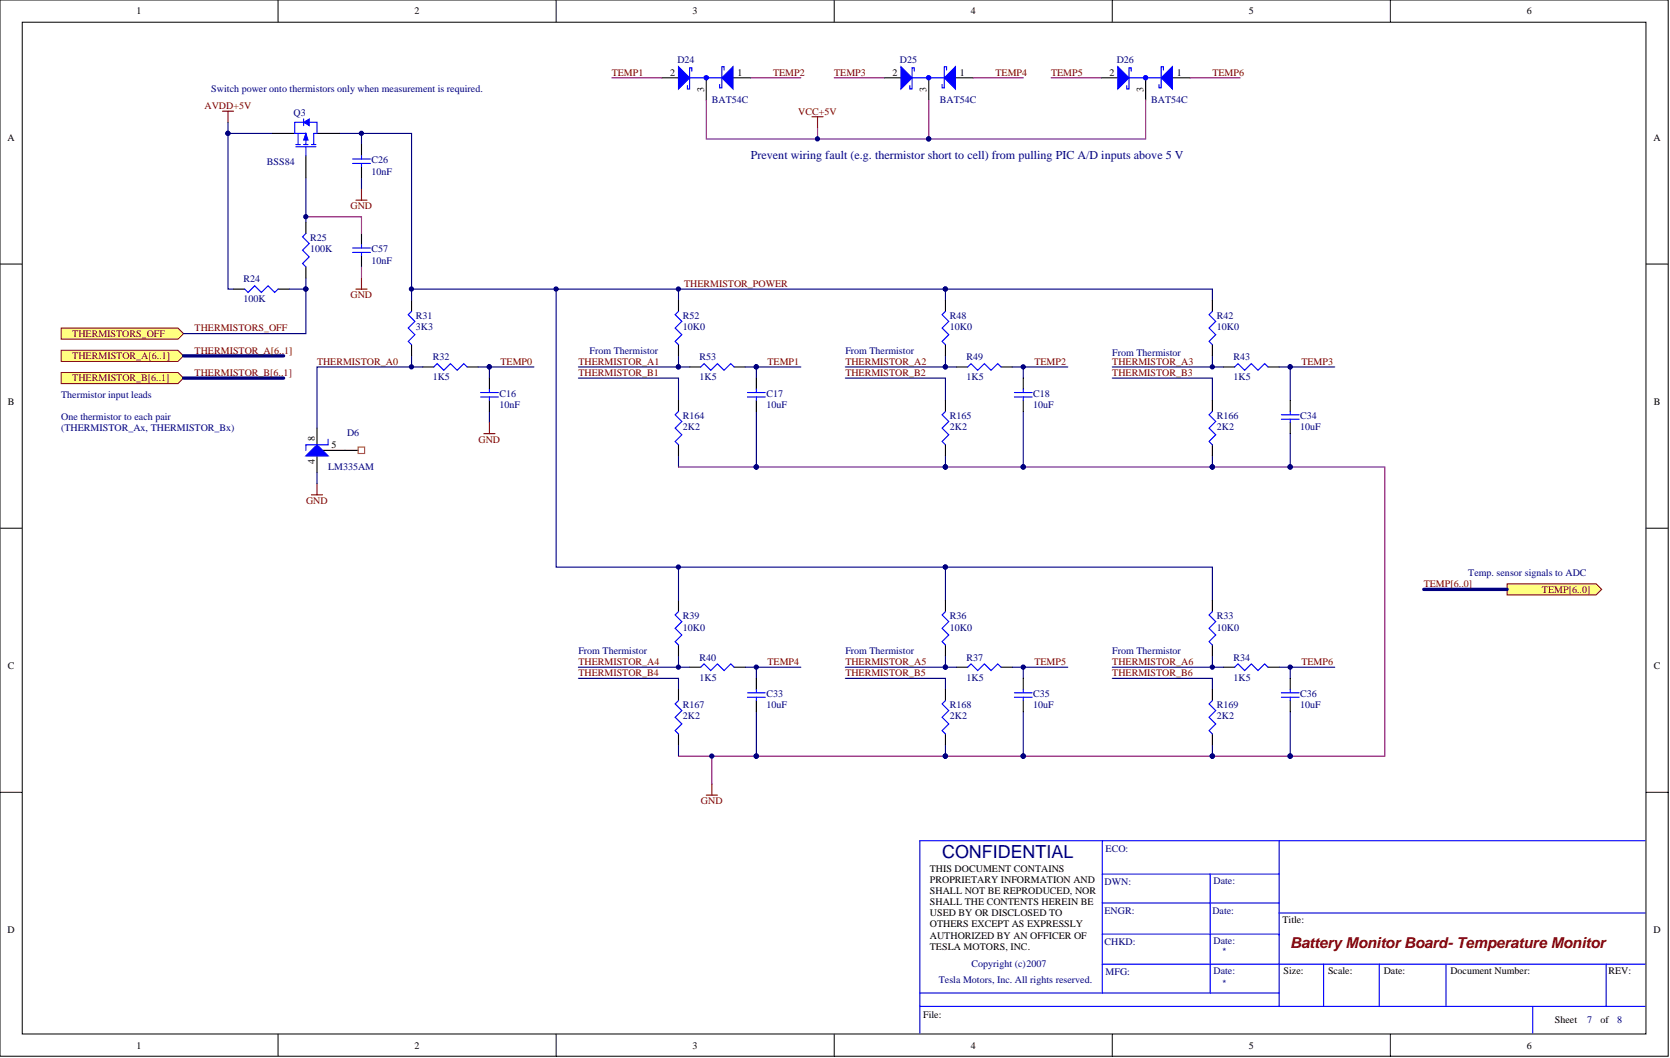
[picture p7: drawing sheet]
<svg xmlns="http://www.w3.org/2000/svg" width="381mm" height="241mm" viewBox="0 0 381 241" stroke-linecap="round" stroke-linejoin="round" font-family="sans-serif">
<g fill="#fff" stroke="#000" stroke-width=".23">
<path d="M0 0h380.6v240.9h-380.6z"/>
<path d="M5.1 5.1h370.4v230.7h-370.4z"/>
</g>
<g fill="none" stroke="#000" stroke-width=".23">
<path d="M63.4 0v5.1M126.9 0v5.1M190.3 0v5.1M253.8 0v5.1M317.2 0v5.1M0 60.2h5.1M375.6 60.2h5M0 120.5h5.1M375.6 120.5h5M0 180.7h5.1M375.6 180.7h5M63.4 235.9v5"/>
<path d="M126.9 235.9v5M190.3 235.9v5M253.8 235.9v5M317.2 235.9v5"/>
</g>
<g fill="none" stroke="#00f" stroke-width=".25">
<path d="M251.5 199.4h40.3M251.5 191.7h-41.6v43.9M276.1 199.4v27.1M291.8 191.7v37.8M375.3 191.7h-123.8v34.8M251.5 213h40.3v.3M251.5 205.9h40.3M251.5 219.9h123.8M291.8 208.2h83.5M302 219.9v9.6M314.7 219.9v9.6M329.9 219.9v9.6"/>
<path d="M366.4 219.9v9.6M209.9 229.5h165.4M209.9 226.5h81.9M349.7 229.5v6.1"/>
</g>
<g fill="none" stroke="#000080" stroke-width=".25">
<path d="M132 86.2h22.8v5.1M154.8 81.2v2.5h-22.8M192.9 86.2h22.8v5.1M215.7 81.2v2.5h-22.8M215.7 83.7h2.5M230.9 83.7h12.7M253.8 83.7h25.3M253.8 86.2h22.8v5.1M154.8 104v2.5M215.7 104v2.5M276.6 104v2.5M132 154.7h22.8v2.5"/>
<path d="M170 152.2h12.7M154.8 169.9v2.6"/>
</g>
<g fill="#000080" stroke="#000080" stroke-width=".23">
<circle cx="154.8" cy="83.7" r=".48"/>
<circle cx="215.7" cy="83.7" r=".48"/>
<circle cx="215.7" cy="106.5" r=".48"/>
<circle cx="276.6" cy="106.5" r=".48"/>
</g>
<path d="M343.8 133.2h20.3l1.3 1.2-1.3 1.3h-20.3z" fill-rule="evenodd" fill="#ffff80" stroke="#800000" stroke-width=".23"/>
<path d="M324.8 134.4h19" fill="none" stroke="#000080" stroke-width=".76"/>
<g fill="#ffff80" stroke="#800000" stroke-width=".23">
<path d="M14 79.9h26.6l1.3 1.3-1.3 1.2h-26.6z" fill-rule="evenodd"/>
<path d="M14 85h26.6l1.3 1.2-1.3 1.3h-26.6z" fill-rule="evenodd"/>
</g>
<path d="M41.9 81.2h22.8M41.9 86.2h22.8" fill="none" stroke="#000080" stroke-width=".76"/>
<g fill="none" stroke="#000080" stroke-width=".25">
<path d="M52 27.9v2.5h10.2M52 30.4v35.5h1.3M77.4 30.4h16.5v10.2M154.8 65.9v2.6M111.7 93.8v2.6M121.8 83.7h-10.1v2.5M154.8 83.7h2.5M172.6 93.8v12.7M182.7 83.7h-10.1v2.5M233.5 83.7v2.5M233.5 93.8v12.7M291.8 83.7h2.6v7.6"/>
<path d="M294.4 98.9v7.6M294.4 83.7h10.1M172.6 152.2v2.5M172.6 162.3v10.2"/>
</g>
<g fill="#000080" stroke="#000080" stroke-width=".23">
<circle cx="172.5" cy="152.2" r=".48"/>
<circle cx="294.3" cy="83.7" r=".48"/>
<circle cx="233.4" cy="83.7" r=".48"/>
<circle cx="172.5" cy="83.7" r=".48"/>
<circle cx="111.6" cy="83.7" r=".48"/>
<circle cx="172.5" cy="172.4" r=".48"/>
<circle cx="294.3" cy="106.5" r=".48"/>
<circle cx="233.4" cy="106.5" r=".48"/>
<circle cx="172.5" cy="106.5" r=".48"/>
<circle cx="52" cy="30.4" r=".48"/>
<circle cx="154.8" cy="65.9" r=".48"/>
<circle cx="154.8" cy="83.7" r=".48"/>
</g>
<path d="M14 74.8h26.6l1.3 1.3-1.3 1.3h-26.6z" fill-rule="evenodd" fill="#ffff80" stroke="#800000" stroke-width=".23"/>
<g fill="none" stroke="#000080" stroke-width=".25">
<path d="M82.5 30.4v2.6M69.8 40.6v10.1M82.5 40.6v2.5M93.9 40.6v27.9M66 65.9h3.8v10.2h-27.9M69.8 63.4v2.5M93.9 65.9h121.8v2.6M126.9 65.9v63.4h88.8M215.7 65.9h60.9v2.6M93.9 81.2v2.5M109.1 83.7h2.6M170 83.7h2.6"/>
<path d="M276.6 81.2v2.5M154.8 129.3v7.7M215.7 137v-7.7h60.9v7.7M132 152.2h25.3M154.8 149.6v2.6M192.9 154.7h22.8v2.5M215.7 149.6v2.6h-22.8M215.7 152.2h2.5M230.9 152.2h12.7M233.5 152.2v2.5M253.8 152.2h25.3M253.8 154.7h22.8v2.5"/>
<path d="M276.6 149.6v2.6M291.8 152.2h12.7M294.4 152.2v2.5M215.7 169.9v2.6M233.5 162.3v10.2M276.6 169.9v2.6M294.4 162.3v10.2"/>
</g>
<g fill="#000080" stroke="#000080" stroke-width=".23">
<circle cx="82.4" cy="30.4" r=".48"/>
<circle cx="276.6" cy="83.7" r=".48"/>
<circle cx="215.7" cy="152.2" r=".48"/>
<circle cx="215.7" cy="172.4" r=".48"/>
<circle cx="233.4" cy="152.2" r=".48"/>
<circle cx="233.4" cy="172.4" r=".48"/>
<circle cx="276.6" cy="172.4" r=".48"/>
<circle cx="294.3" cy="152.2" r=".48"/>
<circle cx="294.3" cy="172.4" r=".48"/>
<circle cx="215.7" cy="129.3" r=".48"/>
<circle cx="111.6" cy="83.7" r=".48"/>
<circle cx="154.8" cy="152.2" r=".48"/>
<circle cx="215.7" cy="65.9" r=".48"/>
<circle cx="93.9" cy="65.9" r=".48"/>
<circle cx="172.5" cy="83.7" r=".48"/>
<circle cx="93.9" cy="83.7" r=".48"/>
<circle cx="276.6" cy="152.2" r=".48"/>
<circle cx="126.9" cy="65.9" r=".48"/>
<circle cx="154.8" cy="129.3" r=".48"/>
<circle cx="69.8" cy="65.9" r=".48"/>
</g>
<path d="M50.8 25.4h2.5M52 25.4v2.5M81.2 45.6h2.5M82.5 43.1v2.5M110.4 98.9h2.5M111.7 96.4v2.5M71.1 112.9h2.5M72.3 110.3v2.6" fill="none" stroke="#800000" stroke-width=".25"/>
<g fill="none" stroke="#000" stroke-width=".25">
<path d="M62.2 30.4h5M69.8 35.5v5.1M72.3 30.4h5.1M53.3 65.9h2.5M63.4 65.9h2.6M93.9 68.5v2.5M93.9 78.6v2.6M154.8 68.5v2.5M154.8 78.6v2.6M215.7 68.5v2.5M215.7 78.6v2.6M276.6 68.5v2.5"/>
<path d="M276.6 78.6v2.6M96.4 83.7h2.6M106.6 83.7h2.5M154.8 91.3v2.5M157.3 83.7h2.6M167.5 83.7h2.5M215.7 91.3v2.5M218.2 83.7h2.6M228.4 83.7h2.5M276.6 91.3v2.5M279.1 83.7h2.6M289.3 83.7h2.5"/>
<path d="M154.8 101.4v2.6M215.7 101.4v2.6M276.6 101.4v2.6M154.8 137v2.5M215.7 137v2.5M276.6 137v2.5M154.8 147.1v2.5M154.8 157.2v2.6M157.3 152.2h2.6M167.5 152.2h2.5M215.7 147.1v2.5M215.7 157.2v2.6"/>
<path d="M218.2 152.2h2.6M228.4 152.2h2.5M276.6 147.1v2.5M276.6 157.2v2.6M279.1 152.2h2.6M289.3 152.2h2.5M154.8 167.4v2.5M215.7 167.4v2.5M276.6 167.4v2.5"/>
</g>
<g fill="none" stroke="#00f" stroke-width=".25">
<path d="M67.2 30.4h2.6v2.6M67.5 33.5h4.6M67.5 33h1M68 30.4v2.6M69.3 33h1M69.8 33.5v2M71.1 33h1M71.6 30.4v2.6M55.8 65.9l.8 .8 1.5-1.5 1.5 1.5 1.6-1.5 1.5 1.5 .7-.8M93.9 71l-.8 .8 1.6 1.5-1.6 1.5 1.6 1.5-1.6 1.6 .8 .7M154.8 71l-.8 .8 1.6 1.5-1.6 1.5 1.6 1.5-1.6 1.6 .8 .7M215.7 71l-.8 .8 1.6 1.5-1.6 1.5 1.6 1.5-1.6 1.6 .8 .7"/>
<path d="M276.6 71l-.8 .8 1.6 1.5-1.6 1.5 1.6 1.5-1.6 1.6 .8 .7M99 83.7l.7-.8 1.6 1.6 1.5-1.6 1.5 1.6 1.5-1.6 .8 .8M154.8 93.8l-.8 .8 1.6 1.5-1.6 1.5 1.6 1.6-1.6 1.5 .8 .7M159.9 83.7l.7-.8 1.6 1.6 1.5-1.6 1.5 1.6 1.5-1.6 .8 .8M215.7 93.8l-.8 .8 1.6 1.5-1.6 1.5 1.6 1.6-1.6 1.5 .8 .7M220.8 83.7l.7-.8 1.6 1.6 1.5-1.6 1.5 1.6 1.5-1.6 .8 .8M276.6 93.8l-.8 .8 1.6 1.5-1.6 1.5 1.6 1.6-1.6 1.5 .8 .7M281.7 83.7l.7-.8 1.6 1.6 1.5-1.6 1.5 1.6 1.5-1.6 .8 .8M154.8 139.5l-.8 .8 1.6 1.5-1.6 1.5 1.6 1.5-1.6 1.5 .8 .8M215.7 139.5l-.8 .8 1.6 1.5-1.6 1.5 1.6 1.5-1.6 1.5 .8 .8M276.6 139.5l-.8 .8 1.6 1.5-1.6 1.5 1.6 1.5-1.6 1.5 .8 .8M154.8 159.8l-.8 .7 1.6 1.6-1.6 1.5 1.6 1.5-1.6 1.5 .8 .8"/>
<path d="M159.9 152.2l.7-.8 1.6 1.5 1.5-1.5 1.5 1.5 1.5-1.5 .8 .8M215.7 159.8l-.8 .7 1.6 1.6-1.6 1.5 1.6 1.5-1.6 1.5 .8 .8M220.8 152.2l.7-.8 1.6 1.5 1.5-1.5 1.5 1.5 1.5-1.5 .8 .8M276.6 159.8l-.8 .7 1.6 1.6-1.6 1.5 1.6 1.5-1.6 1.5 .8 .8M281.7 152.2l.7-.8 1.6 1.5 1.5-1.5 1.5 1.5 1.5-1.5 .8 .8"/>
</g>
<path d="M69.8 30.4l.5 1.6h-1z" fill="#00f"/>
<path d="M69.8 30.4l.5 1.6h-1z" fill="none" stroke="#00f" stroke-width=".23"/>
<path d="M69.3 27.9h-2.1v2.5M69.3 27.1v1.6M70.5 27.9h1.8v2.5h-.7" fill="none" stroke="#00f" stroke-width=".25"/>
<path d="M69.3 27.9l1.2-.8v1.6z" fill="#00f"/>
<path d="M69.3 27.9l1.2-.8v1.6z" fill="none" stroke="#00f" stroke-width=".23"/>
<path d="M72.3 97.6v10.2M73.6 102.7h5.1" fill="none" stroke="#000" stroke-width=".25"/>
<path d="M74.9 100.2v1.2h-5.1v1.3" fill="none" stroke="#00f" stroke-width=".25"/>
<path d="M69.8 104l2.5-2.6 2.6 2.6z" fill="#00f"/>
<g fill="none" stroke="#00f" stroke-width=".25">
<path d="M80.4 36.3h4.1M80.4 37.3h4.1M82.5 35.5v.8M82.5 37.3v.7M69.8 53.3l-.8 .7 1.5 1.5-1.5 1.6 1.5 1.5-1.5 1.5 .8 .8M80.4 56.6h4.1M80.4 57.6h4.1M82.5 55.8v.8M82.5 57.6v.7M109.6 90.5h4.1M109.6 89.5h4.1M111.7 88.8v.7"/>
<path d="M111.7 90.5v.8M170.5 90.5h4.1M170.5 89.5h4.1M172.6 88.8v.7M172.6 90.5v.8M231.4 90.5h4.1M231.4 89.5h4.1M233.5 88.8v.7M233.5 90.5v.8M292.3 95.6h4.1M292.3 94.6h4.1M294.4 93.8v.8"/>
<path d="M294.4 95.6v.8M69.8 104l2.5-2.6 2.6 2.6zM170.5 159h4.1M170.5 158h4.1M172.6 157.2v.8M172.6 159v.8M231.4 159h4.1M231.4 158h4.1M233.5 157.2v.8M233.5 159v.8M292.3 159h4.1M292.3 158h4.1"/>
<path d="M294.4 157.2v.8M294.4 159v.8"/>
</g>
<path d="M96.4 83.7h-24.1v13.9M72.3 107.8v2.5" fill="none" stroke="#000080" stroke-width=".25"/>
<path d="M69.8 49.5h12.7v3.8M82.5 60.9v2.5M154.8 106.5h161.1v66h-161.1M162.4 172.5v6.3" fill="none" stroke="#800080" stroke-width=".25"/>
<g fill="#000080" stroke="#000080" stroke-width=".23">
<circle cx="172.5" cy="106.5" r=".48"/>
<circle cx="215.7" cy="106.5" r=".48"/>
<circle cx="233.4" cy="106.5" r=".48"/>
<circle cx="276.6" cy="106.5" r=".48"/>
<circle cx="294.3" cy="106.5" r=".48"/>
<circle cx="294.3" cy="172.4" r=".48"/>
<circle cx="276.6" cy="172.4" r=".48"/>
<circle cx="233.4" cy="172.4" r=".48"/>
<circle cx="215.7" cy="172.4" r=".48"/>
<circle cx="172.5" cy="172.4" r=".48"/>
<circle cx="162.4" cy="172.4" r=".48"/>
<circle cx="69.8" cy="49.4" r=".48"/>
</g>
<path d="M81.2 65.9h2.5M82.5 63.4v2.5M162.4 178.8v2.5M161.1 181.3h2.6" fill="none" stroke="#800000" stroke-width=".25"/>
<g fill="none" stroke="#000" stroke-width=".25">
<path d="M161.1 17.7v5.1M166.2 17.7h5.1M82.5 33v2.5M82.5 38v2.6M69.8 50.7v2.6M82.5 53.3v2.5M82.5 58.3v2.6M69.8 60.9v2.5M111.7 86.2v2.6M111.7 91.3v2.5M172.6 86.2v2.6M172.6 91.3v2.5"/>
<path d="M233.5 86.2v2.6M233.5 91.3v2.5M294.4 91.3v2.5M294.4 96.4v2.5M172.6 154.7v2.5M172.6 159.8v2.5M233.5 154.7v2.5M233.5 159.8v2.5M294.4 154.7v2.5M294.4 159.8v2.5"/>
</g>
<path d="M164.7 17.7l2.5-2.5v5.1z" fill="#00f"/>
<path d="M164.7 17.7l2.5-2.5v5.1zM165.2 16v-.8h-.5v4.8h-.5v-.7" fill="none" stroke="#00f" stroke-width=".25"/>
<path d="M151 17.7h5.1" fill="none" stroke="#000" stroke-width=".25"/>
<path d="M154.8 15.2l2.5 2.5-2.5 2.6z" fill="#00f"/>
<path d="M154.8 15.2l2.5 2.5-2.5 2.6zM155.8 17.7h10.4M157.8 16.2v-.7h-.5v4.8h-.5v-.8" fill="none" stroke="#00f" stroke-width=".25"/>
<circle cx="161.1" cy="17.7" r=".23" fill="none" stroke="#00f" stroke-width=".76"/>
<path d="M211.9 17.7v5.1M217 17.7h5" fill="none" stroke="#000" stroke-width=".25"/>
<path d="M215.4 17.7l2.6-2.5v5.1z" fill="#00f"/>
<path d="M215.4 17.7l2.6-2.5v5.1zM216 16v-.8h-.6v4.8h-.5v-.7" fill="none" stroke="#00f" stroke-width=".25"/>
<path d="M201.7 17.7h5.1" fill="none" stroke="#000" stroke-width=".25"/>
<path d="M205.5 15.2l2.6 2.5-2.6 2.6z" fill="#00f"/>
<path d="M205.5 15.2l2.6 2.5-2.6 2.6zM206.6 17.7h10.4M208.6 16.2v-.7h-.5v4.8h-.5v-.8" fill="none" stroke="#00f" stroke-width=".25"/>
<circle cx="211.9" cy="17.7" r=".23" fill="none" stroke="#00f" stroke-width=".76"/>
<path d="M261.4 17.7v5.1M266.4 17.7h5.1" fill="none" stroke="#000" stroke-width=".25"/>
<path d="M264.9 17.7l2.6-2.5v5.1z" fill="#00f"/>
<path d="M264.9 17.7l2.6-2.5v5.1zM265.4 16v-.8h-.5v4.8h-.5v-.7" fill="none" stroke="#00f" stroke-width=".25"/>
<path d="M251.2 17.7h5.1" fill="none" stroke="#000" stroke-width=".25"/>
<path d="M255 15.2l2.6 2.5-2.6 2.6z" fill="#00f"/>
<path d="M255 15.2l2.6 2.5-2.6 2.6zM256 17.7h10.4M258.1 16.2v-.7h-.5v4.8h-.5v-.8" fill="none" stroke="#00f" stroke-width=".25"/>
<circle cx="261.3" cy="17.7" r=".23" fill="none" stroke="#00f" stroke-width=".76"/>
<path d="M139.6 17.7h11.4M171.3 17.7h11.4M190.3 17.7h11.4M222 17.7h11.5M239.8 17.7h11.4M271.5 17.7h11.4M161.1 22.8v8.9h50.8v-8.9M186.5 29.2v2.5M261.4 22.8v8.9h-49.5" fill="none" stroke="#800080" stroke-width=".25"/>
<g fill="#000080" stroke="#000080" stroke-width=".23">
<circle cx="211.9" cy="31.7" r=".48"/>
<circle cx="186.5" cy="31.7" r=".48"/>
</g>
<path d="M185.2 26.6h2.6M186.5 26.6v2.6" fill="none" stroke="#800000" stroke-width=".25"/>
<path d="M78.7 102.7h3" fill="none" stroke="#000" stroke-width=".25"/>
<path d="M81.7 102h1.5v1.4h-1.5z" fill="none" stroke="#9f612e" stroke-width=".25"/>
<text font-size="4.1" fill="#000080" x="214.9" y="195.7">CONFIDENTIAL</text>
<text font-size="3.4" fill="#800000" x="294.4" y="216.1">Battery Monitor Board- Temperature Monitor</text>
<text font-size="2.7" fill="#000080" x="171.3" y="36.2">Prevent wiring fault (e.g. thermistor short to cell) from pulling PIC A/D inputs above 5 V</text>
<g font-size="2.3">
<text x="31.1" y="3.3">1</text>
<text x="94.6" y="3.3">2</text>
<text x="158" y="3.3">3</text>
<text x="221.5" y="3.3">4</text>
<text x="284.9" y="3.3">5</text>
<text x="348.3" y="3.3">6</text>
<text x="152.9" y="17.2">2</text>
<text x="168.2" y="17.2">1</text>
<text x="203.6" y="17.2">2</text>
<text x="219" y="17.2">1</text>
<text x="253.1" y="17.2">2</text>
<text x="268.5" y="17.2">1</text>
<text x="160.6" y="20.9" transform="rotate(-90 160.6 20.9)">3</text>
<text x="211.4" y="20.9" transform="rotate(-90 211.4 20.9)">3</text>
<text x="260.9" y="20.9" transform="rotate(-90 260.9 20.9)">3</text>
<text x="1.7" y="32.2">A</text>
<text x="377.3" y="32.2">A</text>
<text x="1.8" y="92.4">B</text>
<text x="377.3" y="92.4">B</text>
<text x="71.8" y="100.7" transform="rotate(-90 71.8 100.7)">8</text>
<text x="71.8" y="105.9" transform="rotate(-90 71.8 105.9)">4</text>
<text x="75.6" y="102.2">5</text>
<text x="1.8" y="152.6">C</text>
<text x="377.3" y="152.6">C</text>
<text x="212.1" y="198.8">THIS DOCUMENT CONTAINS</text>
<text x="212.1" y="201.4">PROPRIETARY INFORMATION AND</text>
<text x="212.1" y="203.9">SHALL NOT BE REPRODUCED, NOR</text>
<text x="212.1" y="206.5">SHALL THE CONTENTS HEREIN BE</text>
<text x="212.1" y="209">USED BY OR DISCLOSED TO</text>
<text x="1.7" y="212.9">D</text>
<text x="212.1" y="211.5">OTHERS EXCEPT AS EXPRESSLY</text>
<text x="212.1" y="214.1">AUTHORIZED BY AN OFFICER OF</text>
<text x="292.6" y="210.5">Title:</text>
<text x="377.3" y="212.9">D</text>
<text x="212.1" y="216.6">TESLA MOTORS, INC.</text>
<text x="292.8" y="222.2">Size:</text>
<text x="303" y="222.2">Scale:</text>
<text x="315.7" y="222.2">Date:</text>
<text x="330.9" y="222.2">Document Number:</text>
<text x="366.9" y="222.2">REV:</text>
<text x="210.6" y="232.1">File:</text>
<text x="354.8" y="233.3">Sheet</text>
<text x="365.2" y="233.3">of</text>
<text x="31.1" y="239.2">1</text>
<text x="94.6" y="239.2">2</text>
<text x="158" y="239.2">3</text>
<text x="221.5" y="239.2">4</text>
<text x="284.9" y="239.2">5</text>
<text x="348.3" y="239.2">6</text>
</g>
<g font-size="2.3" fill="#800000">
<text x="139.6" y="17.2">TEMP1</text>
<text x="176.4" y="17.2">TEMP2</text>
<text x="190.3" y="17.2">TEMP3</text>
<text x="227.1" y="17.2">TEMP4</text>
<text x="239.8" y="17.2">TEMP5</text>
<text x="276.6" y="17.2">TEMP6</text>
<text x="46.6" y="24.9">AVDD+5V</text>
<text x="182.1" y="26.1">VCC+5V</text>
<text x="80" y="47.7">GND</text>
<text x="156.1" y="65.4">THERMISTOR_POWER</text>
<text x="80" y="68">GND</text>
<text x="16.5" y="76.8">THERMISTORS_OFF</text>
<text x="44.4" y="75.6">THERMISTORS_OFF</text>
<text x="16.5" y="81.9">THERMISTOR_A[6..1]</text>
<text x="44.4" y="80.7">THERMISTOR_A[6..1]</text>
<text x="72.3" y="83.2">THERMISTOR_A0</text>
<text x="114.2" y="83.2">TEMP0</text>
<text x="132" y="83.2">THERMISTOR_A1</text>
<text x="175.1" y="83.2">TEMP1</text>
<text x="192.9" y="83.2">THERMISTOR_A2</text>
<text x="236" y="83.2">TEMP2</text>
<text x="253.8" y="83.2">THERMISTOR_A3</text>
<text x="296.9" y="83.2">TEMP3</text>
<text x="16.5" y="87">THERMISTOR_B[6..1]</text>
<text x="44.4" y="85.7">THERMISTOR_B[6..1]</text>
<text x="132" y="85.7">THERMISTOR_B1</text>
<text x="192.9" y="85.7">THERMISTOR_B2</text>
<text x="253.8" y="85.7">THERMISTOR_B3</text>
<text x="109.2" y="100.9">GND</text>
<text x="69.8" y="114.9">GND</text>
<text x="324.8" y="133.9">TEMP[6..0]</text>
<text x="351.8" y="135.2">TEMP[6..0]</text>
<text x="132" y="151.7">THERMISTOR_A4</text>
<text x="132" y="154.2">THERMISTOR_B4</text>
<text x="175.1" y="151.7">TEMP4</text>
<text x="192.9" y="151.7">THERMISTOR_A5</text>
<text x="192.9" y="154.2">THERMISTOR_B5</text>
<text x="236" y="151.7">TEMP5</text>
<text x="253.8" y="151.7">THERMISTOR_A6</text>
<text x="253.8" y="154.2">THERMISTOR_B6</text>
<text x="296.9" y="151.7">TEMP6</text>
<text x="159.9" y="183.4">GND</text>
</g>
<g font-size="2.3" fill="#000080">
<text x="154.5" y="14.5">D24</text>
<text x="205.3" y="14.5">D25</text>
<text x="254.8" y="14.5">D26</text>
<text x="48.2" y="21">Switch power onto thermistors only when measurement is required.</text>
<text x="162.4" y="23.6">BAT54C</text>
<text x="214.4" y="23.6">BAT54C</text>
<text x="262.6" y="23.6">BAT54C</text>
<text x="67" y="26.4">Q3</text>
<text x="60.9" y="37.5">BSS84</text>
<text x="84.8" y="39.8">10nF</text>
<text x="84.8" y="37.3">C26</text>
<text x="70.8" y="57.6">100K</text>
<text x="70.8" y="55">R25</text>
<text x="84.8" y="57.6">C57</text>
<text x="55.6" y="64.4">R24</text>
<text x="84.8" y="60.1">10nF</text>
<text x="55.6" y="69">100K</text>
<text x="94.9" y="75.3">3K3</text>
<text x="94.9" y="72.8">R31</text>
<text x="155.8" y="75.3">10K0</text>
<text x="155.8" y="72.8">R52</text>
<text x="216.7" y="75.3">10K0</text>
<text x="216.7" y="72.8">R48</text>
<text x="277.6" y="75.3">10K0</text>
<text x="277.6" y="72.8">R42</text>
<text x="98.7" y="82.2">R32</text>
<text x="134.5" y="80.7">From Thermistor</text>
<text x="159.6" y="82.2">R53</text>
<text x="192.9" y="80.7">From Thermistor</text>
<text x="220.5" y="82.2">R49</text>
<text x="253.8" y="81.2">From Thermistor</text>
<text x="281.4" y="82.2">R43</text>
<text x="98.7" y="86.7">1K5</text>
<text x="159.6" y="86.7">1K5</text>
<text x="220.5" y="86.7">1K5</text>
<text x="281.4" y="86.7">1K5</text>
<text x="14" y="90.8">Thermistor input leads</text>
<text x="14" y="95.9">One thermistor to each pair</text>
<text x="113.9" y="93.1">10nF</text>
<text x="113.9" y="90.5">C16</text>
<text x="155.8" y="95.6">R164</text>
<text x="174.8" y="93.1">10uF</text>
<text x="174.8" y="90.5">C17</text>
<text x="216.7" y="95.6">R165</text>
<text x="235.7" y="93.1">10uF</text>
<text x="235.7" y="90.5">C18</text>
<text x="277.6" y="95.6">R166</text>
<text x="296.6" y="95.6">C34</text>
<text x="14" y="98.4">(THERMISTOR_Ax, THERMISTOR_Bx)</text>
<text x="79.2" y="99.4">D6</text>
<text x="155.8" y="98.2">2K2</text>
<text x="216.7" y="98.2">2K2</text>
<text x="277.6" y="98.2">2K2</text>
<text x="296.6" y="98.2">10uF</text>
<text x="74.9" y="107.3">LM335AM</text>
<text x="335" y="131.4">Temp. sensor signals to ADC</text>
<text x="155.8" y="143.8">10K0</text>
<text x="155.8" y="141.3">R39</text>
<text x="216.7" y="143.8">10K0</text>
<text x="216.7" y="141.3">R36</text>
<text x="277.6" y="143.8">10K0</text>
<text x="277.6" y="141.3">R33</text>
<text x="132" y="149.1">From Thermistor</text>
<text x="192.9" y="149.1">From Thermistor</text>
<text x="253.8" y="149.1">From Thermistor</text>
<text x="159.6" y="155.2">1K5</text>
<text x="159.6" y="150.7">R40</text>
<text x="220.5" y="155.2">1K5</text>
<text x="220.5" y="150.7">R37</text>
<text x="281.4" y="155.2">1K5</text>
<text x="281.4" y="150.7">R34</text>
<text x="155.8" y="161.6">R167</text>
<text x="174.8" y="161.6">10uF</text>
<text x="174.8" y="159">C33</text>
<text x="216.7" y="161.6">R168</text>
<text x="235.7" y="161.6">10uF</text>
<text x="235.7" y="159">C35</text>
<text x="277.6" y="161.6">R169</text>
<text x="296.6" y="161.6">10uF</text>
<text x="296.6" y="159">C36</text>
<text x="155.8" y="164.1">2K2</text>
<text x="216.7" y="164.1">2K2</text>
<text x="277.6" y="164.1">2K2</text>
<text x="252.2" y="194.3">ECO:</text>
<text x="252" y="201.9">DWN:</text>
<text x="276.9" y="201.6">Date:</text>
<text x="252" y="208.5">ENGR:</text>
<text x="276.6" y="208.5">Date:</text>
<text x="252" y="215.6">CHKD:</text>
<text x="276.9" y="215.3">Date:</text>
<text x="221.7" y="220.7">Copyright (c)2007</text>
<text x="278.9" y="217.9">*</text>
<text x="214.2" y="224.2">Tesla Motors, Inc. All rights reserved.</text>
<text x="252.2" y="222.4">MFG:</text>
<text x="276.9" y="222.2">Date:</text>
<text x="278.9" y="225">*</text>
<text x="362.1" y="233.3">7</text>
<text x="369" y="233.3">8</text>
</g>
</svg>
